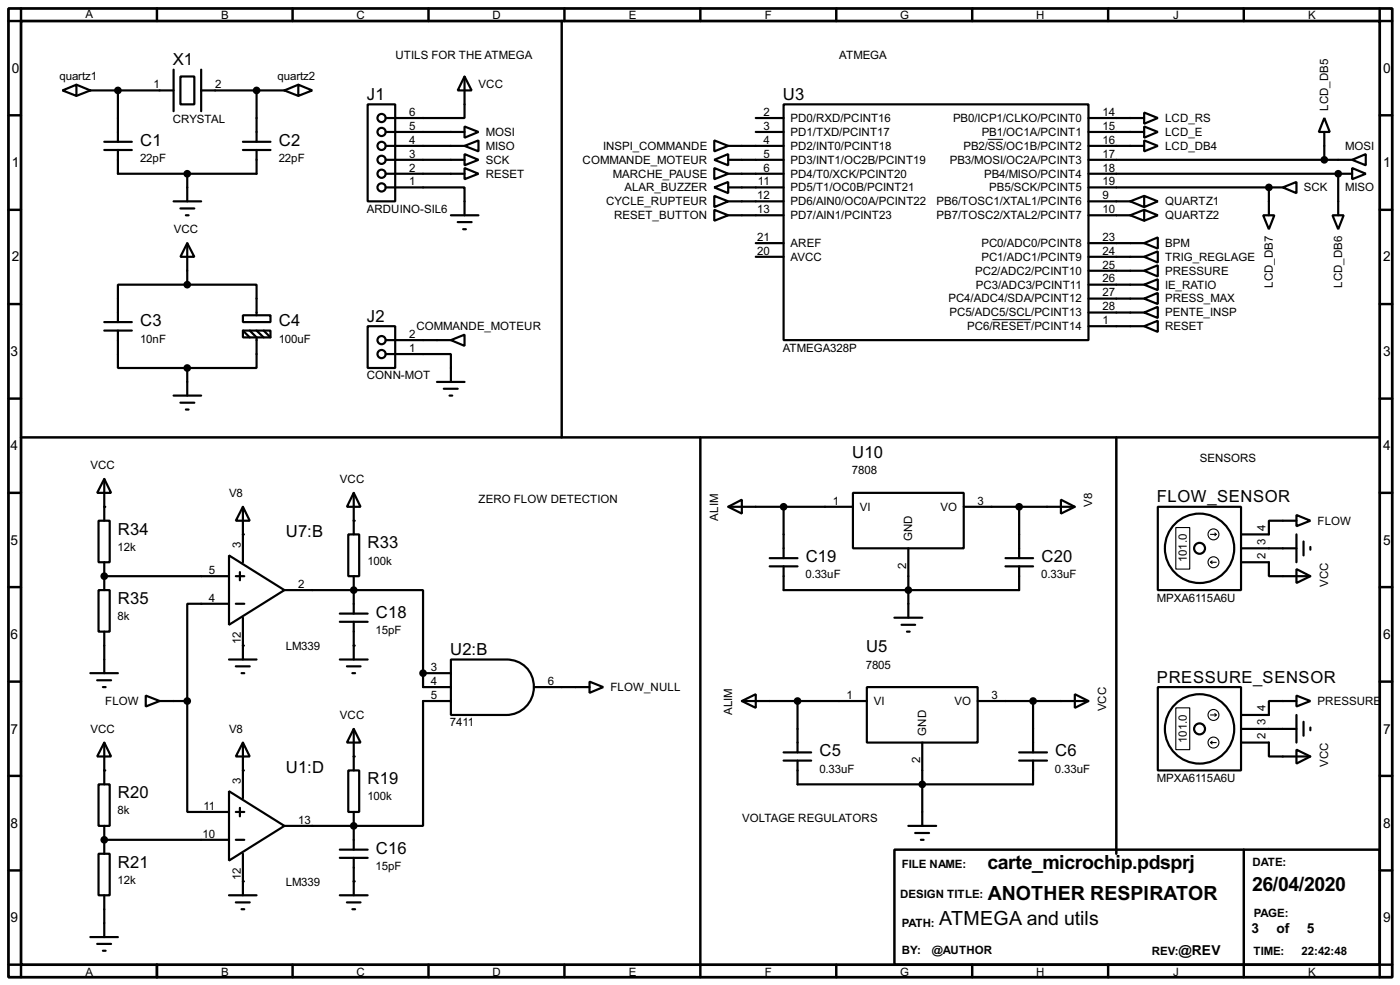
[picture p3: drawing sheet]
<svg xmlns="http://www.w3.org/2000/svg" width="256mm" height="180mm" viewBox="0 0 256 180" stroke-linecap="round" stroke-linejoin="round" font-family="sans-serif">
<path d="M1.6 1.6h253.5v177.3h-253.5zM3.9 3.9h248.9v172.7h-248.9z" fill="none" stroke="#000" stroke-width=".5"/>
<g fill="none" stroke="#000" stroke-width=".45">
<path d="M3.9 1.6v2.3h-2.3M28.8 1.6v2.3M53.6 1.6v2.3M78.5 1.6v2.3M102.9 3.9v76.2M103.4 1.6v2.3M128.3 1.6v2.3M153.2 1.6v2.3M178.1 1.6v2.3M203 1.6v2.3M227.9 1.6v2.3M252.8 1.6v2.3h2.3"/>
<path d="M1.6 21.1h2.3M1.6 38.4h2.3M252.8 21.1h2.3M252.8 38.4h2.3M1.6 55.7h2.3M252.8 55.7h2.3M1.6 73h2.3M252.8 73h2.3M1.6 90.2h2.3M3.9 80.1h248.9M128.3 80.1v98.8M204.5 80.1v76.2"/>
<path d="M252.8 90.2h2.3M1.6 107.5h2.3M252.8 107.5h2.3M1.6 124.8h2.3M252.8 124.8h2.3M1.6 142h2.3M1.6 159.3h2.3M163.9 155.5h88.9v21.1h-88.9zM227.9 155.5v23.4M252.8 142h2.3M252.8 159.3h2.3M1.6 176.6h2.3v2.3"/>
<path d="M28.8 176.6v2.3M53.6 176.6v2.3M78.5 176.6v2.3M103.4 176.6v2.3M153.2 176.6v2.3M178.1 176.6v2.3M203 176.6v2.3M255.1 176.6h-2.3v2.3"/>
</g>
<g fill="none" stroke="#000" stroke-width=".4">
<path d="M11.5 16.6l2.5-1.1v2.1zM14 15.5l2.6 1.1M16.6 16.6h15.2M16.6 16.6l-2.6 1M21.6 16.6v9.4M31.8 12.8v7.6M33.1 14h2.5v5.1h-2.5zM36.9 16.6h15.2M36.9 12.8v7.6M47 16.6v9.4M52.1 16.6l2.6 1M54.7 15.5l2.5 1.1-2.5 1z"/>
<path d="M54.7 15.5l-2.6 1.1M67.4 19.1h5v17.8h-5zM85.1 14l1.3 2.6h-2.5zM85.1 14v7.6h-14.4M143.6 19.1h55.8v43.2h-55.8zM19.1 27.5h5.1M19.1 26h5.1M21.6 27.5v4.3h25.4v-4.3M31.8 36.9h5.1M33.1 38.2h2.5M34.1 39.4h.5M34.3 31.8v5.1"/>
<path d="M44.5 27.5h5.1M44.5 26h5.1M70.7 34.3h14.4v5.1M70.7 31.8h14.4M70.7 29.3h14.4M70.7 24.2h14.4M70.7 26.7h14.4M82.6 39.4h5.1M85.1 23.2l2.6 1-2.6 1zM85.1 28.2l2.6 1.1-2.6 1zM85.1 30.8l2.6 1-2.6 1zM85.1 26.7l2.6-1v2z"/>
<path d="M130.9 29.3l2.5-1.1v2.1zM130.9 30.8l2.5 1-2.5 1zM130.9 35.9l2.5 1-2.5 1zM130.9 38.4l2.5 1-2.5 1zM130.9 34.3l2.5-1v2.1zM130.9 25.7l2.5 1-2.5 1zM133.4 31.8h10.2M133.4 39.4h10.2M133.4 36.9h10.2M133.4 29.3h10.2M133.4 26.7h10.2M133.4 34.3h10.2"/>
<path d="M138.5 24.2h5.1M138.5 21.6h5.1M199.4 31.8h48.3M199.4 39.4h7.7M199.4 36.9h7.7M199.4 29.3h48.3M199.4 24.2h10.2M199.4 26.7h10.2M199.4 34.3h35.6M199.4 21.6h10.2M207.1 39.4l2.5 1M207.1 36.9l2.5 1"/>
<path d="M209.6 38.4l2.5 1-2.5 1zM209.6 35.9l2.5 1-2.5 1zM209.6 23.2l2.5 1-2.5 1zM209.6 20.6l2.5 1-2.5 1.1zM209.6 25.7l2.5 1-2.5 1zM209.6 38.4l-2.5 1M209.6 35.9l-2.5 1M231.4 39.4h2.1l-1 2.6zM232.5 34.3v5.1M235 34.3l2.5-1v2.1zM242.6 21.6l1 2.6h-2zM242.6 24.2v5.1"/>
<path d="M244.1 39.4h2.1l-1 2.6zM245.2 31.8v7.6M247.7 29.3l2.5-1.1v2.1zM247.7 30.8l2.5 1-2.5 1zM19.1 59h5.1M34.3 44.5l1.3 2.5h-2.5zM34.3 52.1h-12.7v6.9M34.3 52.1h12.7v5.6M34.3 44.5v7.6M44.5 57.7h5.1v1.3h-5.1zM67.4 59.7h5v7.7h-5zM83.9 40.7h2.5"/>
<path d="M84.9 42h.5M138.5 44.5h5.1M138.5 47h5.1M199.4 44.5h10.2M199.4 47h10.2M199.4 49.6h10.2M199.4 52.1h10.2M199.4 54.7h10.2M199.4 57.2h10.2M199.4 59.7h10.2M209.6 44.5l2.5-1v2zM209.6 47l2.5-1v2.1z"/>
<path d="M209.6 49.6l2.5-1v2zM209.6 52.1l2.5-1v2zM209.6 54.7l2.5-1.1v2.1zM209.6 57.2l2.5-1v2zM209.6 59.7l2.5-1v2.1zM19.1 60.5h5.1M21.6 60.5v6.9h12.7M31.8 72.4h5.1M33.1 73.7h2.5M34.1 75h.5M34.3 67.4v5M44.5 60.5h5.1v1.3h-5.1z"/>
<path d="M44.5 60.5l1.3 1.3M45.8 60.5l1.2 1.3v5.6h-12.7M47 60.5l1.3 1.3M48.3 60.5l1.3 1.3M70.7 64.8h11.9v5.1M70.7 62.3h11.9M80.1 69.9h5M81.3 71.2h2.6M82.4 72.4h.5M82.6 62.3l2.5-1v2zM18.1 95.3h2v7.6h-2zM19.1 87.7l1.3 2.5h-2.6z"/>
<path d="M19.1 87.7v7.6M44.5 92.8l1.3 2.5h-2.6zM44.5 92.8v10.1M63.8 97.8h2v7.7h-2zM64.8 90.2l1.3 2.6h-2.5zM64.8 90.2v7.6M133.4 92.8l2.5-1.3v2.5zM133.4 92.8h22.9M143.6 92.8v9.4M156.3 90.2h20.3v10.2h-20.3zM176.6 92.8h20.3M186.7 92.8v9.4"/>
<path d="M194.4 91.5l2.5 1.3-2.5 1.2zM212.1 92.8h15.3v15.2h-15.3zM237.5 94.3l2.6 1-2.6 1zM237.5 95.3h-5v2.5h-5.1M237.5 97.8v5.1M238.8 99.1v2.6M18.1 108h2v7.6h-2zM19.1 102.9v5.1M19.1 115.6v7.6M19.1 105.5h22.9M42 101.7l10.1 6.3-10.1 6.4zM42 110.5h-7.7v17.8"/>
<path d="M43.2 105.5h1.6M43.2 110.5h1.6M44 104.7v1.5M44.5 113.1v7.6M52.1 108h25.4v15.2M62.3 113.8h5.1M62.3 112.3h5.1M64.8 105.5v6.8M64.8 113.8v6.9M141 103.7h5.1M141 102.2h5.1M143.6 103.7v4.3h43.1v-4.3"/>
<path d="M163.9 113.1h5.1M165.2 114.4h2.5M166.2 115.6h.5M166.4 100.4v12.7M184.2 103.7h5.1M184.2 102.2h5.1M227.4 102.9h5.1v2.6h7.6M227.4 100.4h10.1M237.5 104.2l2.6 1.3-2.6 1.2zM240.1 100.1v.5M16.6 123.2h5M17.8 124.5h2.6"/>
<path d="M18.9 125.8h.5M19.1 135.9l1.3 2.6h-2.6zM19.1 135.9v7.7M26.7 127.3l2.6 1-2.6 1zM29.3 128.3h5M34.3 128.3v20.3h7.7M42 120.7h5M43.2 122h2.6M44.3 123.2h.5M44.5 135.9l1.3 2.6h-2.6zM44.5 135.9v10.2M62.3 120.7h5.1"/>
<path d="M63.6 122h2.5M64.6 123.2h.5M64.8 133.4l1.3 2.5h-2.5zM64.8 133.4v7.6M77.5 123.2v2.6h5.1M77.5 123.2h5.1M82.6 120.7h10.2a5.1 5.1 0 0 1 5 5.1 5.1 5.1 0 0 1-5 5.1h-10.2zM82.6 128.3h-5.1v22.9h-25.4M97.8 125.8h10.2M108 124.8l2.5 1-2.5 1zM135.9 128.3l2.6-1.2v2.5zM135.9 128.3h22.9"/>
<path d="M143.6 139.2h5M143.6 137.7h5M146.1 139.2v4.4h43.2v-4.4M146.1 128.3v9.4M158.8 125.8h20.3v10.1h-20.3zM169 135.9v15.3M179.1 128.3h20.3M186.7 139.2h5.1M186.7 137.7h5.1M189.3 128.3v9.4M196.9 127.1l2.5 1.2-2.5 1.3zM212.1 125.8h15.3v15.2h-15.3z"/>
<path d="M227.4 135.9h5.1v2.6h7.6M227.4 133.4h10.1M237.5 137.2l2.6 1.3-2.6 1.3zM237.5 127.3l2.6 1-2.6 1zM237.5 128.3h-5v2.6h-5.1M237.5 130.9v5M238.8 132.1v2.6M240.1 133.2v.5M18.1 143.6h2v7.6h-2zM18.1 156.3h2v7.6h-2zM19.1 151.2v5.1M19.1 153.7h22.9"/>
<path d="M42 144.8l10.1 6.4-10.1 6.3zM43.2 153.7h1.6M43.2 148.6h1.6M44 147.9v1.5M44.5 156.3v7.6M62.3 157h5.1M62.3 155.5h5.1M63.8 141h2v7.6h-2zM64.8 148.6v6.9M64.8 157v6.9M166.4 151.2h5.1M167.7 152.5h2.5"/>
<path d="M168.7 153.7h.5M16.6 171.5h5M17.8 172.8h2.6M18.9 174h.5M19.1 163.9v7.6M42 163.9h5M43.2 165.2h2.6M44.3 166.4h.5M62.3 163.9h5.1M63.6 165.2h2.5M64.6 166.4h.5"/>
<circle cx="69.9" cy="29.3" r=".75"/>
<circle cx="69.9" cy="26.7" r=".75"/>
<circle cx="69.9" cy="34.3" r=".75"/>
<circle cx="69.9" cy="31.8" r=".75"/>
<circle cx="69.9" cy="24.2" r=".75"/>
<circle cx="69.9" cy="21.6" r=".75"/>
<circle cx="69.9" cy="64.8" r=".75"/>
<circle cx="69.9" cy="62.3" r=".75"/>
<circle cx="219.7" cy="100.4" r="6.4"/>
<circle cx="219.7" cy="100.4" r="1"/>
<circle cx="219.7" cy="133.4" r="6.4"/>
<circle cx="219.7" cy="133.4" r="1"/>
</g>
<g fill="#000">
<circle cx="232.5" cy="34.3" r=".2"/>
<circle cx="245.2" cy="31.8" r=".2"/>
<circle cx="19.1" cy="92.8" r=".2"/>
<circle cx="44.5" cy="97.8" r=".2"/>
<circle cx="64.8" cy="95.3" r=".2"/>
<circle cx="19.1" cy="105.5" r=".2"/>
<circle cx="44.5" cy="118.2" r=".2"/>
<circle cx="64.8" cy="108" r=".2"/>
<circle cx="64.8" cy="118.2" r=".2"/>
<circle cx="64.8" cy="138.5" r=".2"/>
<circle cx="77.5" cy="123.2" r=".2"/>
<circle cx="19.1" cy="153.7" r=".2"/>
<circle cx="19.1" cy="141" r=".2"/>
<circle cx="44.5" cy="141" r=".2"/>
<circle cx="64.8" cy="151.2" r=".2"/>
<circle cx="44.5" cy="161.3" r=".2"/>
<circle cx="64.8" cy="161.3" r=".2"/>
</g>
<path d="M181 25.5h2.8M181.8 58.5h7.1" fill="none" stroke="#000" stroke-width=".18"/>
<g fill="#000" stroke="#000" stroke-width=".4">
<circle cx="21.6" cy="16.6" r=".5"/>
<circle cx="47" cy="16.6" r=".5"/>
<circle cx="34.3" cy="31.8" r=".5"/>
<circle cx="232.4" cy="34.3" r=".5"/>
<circle cx="242.6" cy="29.3" r=".5"/>
<circle cx="245.1" cy="31.8" r=".5"/>
<circle cx="34.3" cy="52.1" r=".5"/>
<circle cx="34.3" cy="67.4" r=".5"/>
<circle cx="143.5" cy="92.8" r=".5"/>
<circle cx="186.7" cy="92.8" r=".5"/>
<circle cx="19.1" cy="105.5" r=".5"/>
<circle cx="64.8" cy="108" r=".5"/>
<circle cx="166.4" cy="108" r=".5"/>
<circle cx="34.3" cy="128.3" r=".5"/>
<circle cx="77.5" cy="123.2" r=".5"/>
<circle cx="146.1" cy="128.3" r=".5"/>
<circle cx="189.2" cy="128.3" r=".5"/>
<circle cx="19.1" cy="153.7" r=".5"/>
<circle cx="64.8" cy="151.2" r=".5"/>
<circle cx="168.9" cy="143.6" r=".5"/>
</g>
<g fill="none" stroke="#000" stroke-width=".2">
<path d="M215.4 96.6h2.6v7.6h-2.6zM221.8 97.8h1M222.6 97.6l.2 .2M222.8 97.8l-.2 .3M221.8 102.9l.3 .3M221.8 102.9h1M222.1 102.7l-.3 .2M215.4 129.6h2.6v7.6h-2.6zM221.8 135.9l.3 .3M221.8 135.9h1M221.8 130.9h1M222.1 135.7l-.3 .2"/>
<path d="M222.6 130.6l.2 .3M222.8 130.9l-.2 .2"/>
<circle cx="222.3" cy="97.8" r="1"/>
<circle cx="222.3" cy="102.9" r="1"/>
<circle cx="222.3" cy="130.9" r="1"/>
<circle cx="222.3" cy="135.9" r="1"/>
</g>
<g font-size="4">
<text x="180.9" y="159.1">carte_microchip.pdsprj</text>
<text x="181" y="164.8">ANOTHER RESPIRATOR</text>
<text x="229.4" y="163.1">26/04/2020</text>
<text x="172.1" y="169.2">ATMEGA and utils</text>
</g>
<g font-size="3.4">
<text x="31.7" y="12">X1</text>
<text x="67.2" y="18.3">J1</text>
<text x="143.4" y="18.3">U3</text>
<text x="25.7" y="26.7">C1</text>
<text x="51.1" y="26.7">C2</text>
<text x="25.7" y="59.8">C3</text>
<text x="51.1" y="59.8">C4</text>
<text x="67.2" y="58.9">J2</text>
<text x="156.1" y="83.9">U10</text>
<text x="212" y="92">FLOW_SENSOR</text>
<text x="21.6" y="97.9">R34</text>
<text x="52.4" y="98.3">U7:B</text>
<text x="67.4" y="100.4">R33</text>
<text x="147.6" y="102.9">C19</text>
<text x="190.8" y="102.9">C20</text>
<text x="21.6" y="110.6">R35</text>
<text x="68.9" y="113.1">C18</text>
<text x="82.5" y="119.9">U2:B</text>
<text x="158.7" y="119.4">U5</text>
<text x="212" y="125">PRESSURE_SENSOR</text>
<text x="52.4" y="141.5">U1:D</text>
<text x="67.4" y="143.6">R19</text>
<text x="150.2" y="138.5">C5</text>
<text x="193.3" y="138.5">C6</text>
<text x="21.6" y="146.1">R20</text>
<text x="21.6" y="158.8">R21</text>
<text x="68.9" y="156.3">C16</text>
</g>
<g font-size="2.8">
<text x="2.2" y="13.4">0</text>
<text x="253.4" y="13.4">0</text>
<text x="2.2" y="30.6">1</text>
<text x="253.4" y="30.6">1</text>
<text x="2.2" y="47.9">2</text>
<text x="253.4" y="47.9">2</text>
<text x="1.9" y="65.2">3</text>
<text x="253.4" y="65.2">3</text>
<text x="1.9" y="82.4">4</text>
<text x="253.4" y="82.4">4</text>
<text x="1.9" y="99.7">5</text>
<text x="253.4" y="99.7">5</text>
<text x="1.9" y="117">6</text>
<text x="253.4" y="117">6</text>
<text x="1.9" y="134.3">7</text>
<text x="253.4" y="134.3">7</text>
<text x="1.9" y="151.5">8</text>
<text x="253.4" y="151.5">8</text>
<text x="1.9" y="168.8">9</text>
<text x="229.3" y="170.8">3</text>
<text x="233.9" y="170.8">of</text>
<text x="239.4" y="170.8">5</text>
<text x="253.4" y="168.8">9</text>
<text x="215.9" y="174.9">@REV</text>
</g>
<g font-size="2.4">
<text x="15.6" y="3.2">A</text>
<text x="40.5" y="3.5">B</text>
<text x="65.3" y="3.5">C</text>
<text x="90.2" y="3.5">D</text>
<text x="115.2" y="3.5">E</text>
<text x="140.1" y="3.5">F</text>
<text x="164.9" y="3.5">G</text>
<text x="189.8" y="3.5">H</text>
<text x="214.9" y="3.5">J</text>
<text x="239.6" y="3.5">K</text>
<text x="72.4" y="10.8">UTILS FOR THE ATMEGA</text>
<text x="153.7" y="10.8">ATMEGA</text>
<text x="10.9" y="14.7">quartz1</text>
<text x="28.1" y="16.2">1</text>
<text x="39.4" y="16.2">2</text>
<text x="50.9" y="14.7">quartz2</text>
<text x="87.7" y="16.2">VCC</text>
<text x="31.6" y="22.4">CRYSTAL</text>
<text x="75" y="23.8">5</text>
<text x="75" y="21.2">6</text>
<text x="139.9" y="23.8">3</text>
<text x="139.9" y="21.2">2</text>
<text x="144.8" y="22.3">PD0/RXD/PCINT16</text>
<text x="174.6" y="22.3">PB0/ICP1/CLKO/PCINT0</text>
<text x="202" y="21.2">14</text>
<text x="202" y="23.8">15</text>
<text x="213.4" y="22.3">LCD_RS</text>
<text x="243.3" y="20.3" transform="rotate(-90 243.3 20.3)">LCD_DB5</text>
<text x="25.7" y="29.6">22pF</text>
<text x="51.1" y="29.6">22pF</text>
<text x="75" y="28.9">3</text>
<text x="75" y="26.3">4</text>
<text x="89" y="24.9">MOSI</text>
<text x="89" y="30">SCK</text>
<text x="89" y="27.4">MISO</text>
<text x="106.7" y="30">COMMANDE_MOTEUR</text>
<text x="110.5" y="27.4">INSPI_COMMANDE</text>
<text x="139.9" y="28.9">5</text>
<text x="139.9" y="26.3">4</text>
<text x="144.8" y="30">PD3/INT1/OC2B/PCINT19</text>
<text x="144.8" y="27.4">PD2/INT0/PCINT18</text>
<text x="144.8" y="24.9">PD1/TXD/PCINT17</text>
<text x="174" y="30">PB3/MOSI/OC2A/PCINT3</text>
<text x="176.5" y="27.4">PB2/SS/OC1B/PCINT2</text>
<text x="179.8" y="24.9">PB1/OC1A/PCINT1</text>
<text x="202" y="28.9">17</text>
<text x="202" y="26.3">16</text>
<text x="213.4" y="24.9">LCD_E</text>
<text x="213.4" y="27.4">LCD_DB4</text>
<text x="246.4" y="27.4">MOSI</text>
<text x="75" y="33.9">1</text>
<text x="75" y="31.4">2</text>
<text x="89" y="32.5">RESET</text>
<text x="112.3" y="32.5">MARCHE_PAUSE</text>
<text x="114.4" y="35">ALAR_BUZZER</text>
<text x="138.9" y="33.9">11</text>
<text x="139.9" y="31.4">6</text>
<text x="144.8" y="35">PD5/T1/OC0B/PCINT21</text>
<text x="144.8" y="32.5">PD4/T0/XCK/PCINT20</text>
<text x="180.3" y="32.5">PB4/MISO/PCINT4</text>
<text x="181.2" y="35">PB5/SCK/PCINT5</text>
<text x="202" y="31.4">18</text>
<text x="202" y="33.9">19</text>
<text x="238.8" y="35">SCK</text>
<text x="246.4" y="35">MISO</text>
<text x="67.2" y="39">ARDUINO-SIL6</text>
<text x="111" y="37.6">CYCLE_RUPTEUR</text>
<text x="112.5" y="40.1">RESET_BUTTON</text>
<text x="138.7" y="36.5">12</text>
<text x="138.7" y="39">13</text>
<text x="144.8" y="37.6">PD6/AIN0/OC0A/PCINT22</text>
<text x="144.8" y="40.1">PD7/AIN1/PCINT23</text>
<text x="171.6" y="40.1">PB7/TOSC2/XTAL2/PCINT7</text>
<text x="171.6" y="37.6">PB6/TOSC1/XTAL1/PCINT6</text>
<text x="202" y="39">10</text>
<text x="202" y="36.5">9</text>
<text x="213.4" y="40.1">QUARTZ2</text>
<text x="213.4" y="37.6">QUARTZ1</text>
<text x="31.8" y="42.7">VCC</text>
<text x="138.7" y="46.6">20</text>
<text x="138.7" y="44.1">21</text>
<text x="144.8" y="47.7">AVCC</text>
<text x="144.8" y="45.2">AREF</text>
<text x="179.8" y="47.7">PC1/ADC1/PCINT9</text>
<text x="179.8" y="45.2">PC0/ADC0/PCINT8</text>
<text x="202" y="46.6">24</text>
<text x="202" y="44.1">23</text>
<text x="213.4" y="45.2">BPM</text>
<text x="213.4" y="47.7">TRIG_REGLAGE</text>
<text x="178.6" y="50.3">PC2/ADC2/PCINT10</text>
<text x="178.8" y="52.8">PC3/ADC3/PCINT11</text>
<text x="202" y="51.7">26</text>
<text x="202" y="49.2">25</text>
<text x="213.4" y="50.3">PRESSURE</text>
<text x="213.4" y="52.8">IE_RATIO</text>
<text x="233.2" y="52.7" transform="rotate(-90 233.2 52.7)">LCD_DB7</text>
<text x="245.9" y="52.7" transform="rotate(-90 245.9 52.7)">LCD_DB6</text>
<text x="173.7" y="55.4">PC4/ADC4/SDA/PCINT12</text>
<text x="173.9" y="57.9">PC5/ADC5/SCL/PCINT13</text>
<text x="202" y="59.3">1</text>
<text x="202" y="56.8">28</text>
<text x="202" y="54.3">27</text>
<text x="213.4" y="55.4">PRESS_MAX</text>
<text x="213.4" y="57.9">PENTE_INSP</text>
<text x="25.7" y="62.7">10nF</text>
<text x="51.1" y="62.7">100uF</text>
<text x="75" y="64.4">1</text>
<text x="75" y="61.9">2</text>
<text x="76.3" y="60.4">COMMANDE_MOTEUR</text>
<text x="143.4" y="64.4">ATMEGA328P</text>
<text x="177.2" y="60.4">PC6/RESET/PCINT14</text>
<text x="213.4" y="60.4">RESET</text>
<text x="67.2" y="69.5">CONN-MOT</text>
<text x="16.6" y="85.8">VCC</text>
<text x="62.3" y="88.4">VCC</text>
<text x="156.1" y="86.8">7808</text>
<text x="219.8" y="84.5">SENSORS</text>
<text x="42" y="90.9">V8</text>
<text x="87.7" y="92.1">ZERO FLOW DETECTION</text>
<text x="131.6" y="95.3" transform="rotate(-90 131.6 95.3)">ALIM</text>
<text x="152.6" y="92.4">1</text>
<text x="157.5" y="93.5">VI</text>
<text x="172.3" y="93.5">VO</text>
<text x="179.1" y="92.4">3</text>
<text x="200.1" y="92.7" transform="rotate(-90 200.1 92.7)">V8</text>
<text x="21.6" y="100.8">12k</text>
<text x="44.1" y="100.4" transform="rotate(-90 44.1 100.4)">3</text>
<text x="167.1" y="99.1" transform="rotate(-90 167.1 99.1)">GND</text>
<text x="231.8" y="99.7" transform="rotate(-90 231.8 99.7)">3</text>
<text x="231.8" y="97.2" transform="rotate(-90 231.8 97.2)">4</text>
<text x="241.4" y="96">FLOW</text>
<text x="38.3" y="105.1">5</text>
<text x="54.7" y="107.6">2</text>
<text x="67.3" y="103.4">100k</text>
<text x="147.6" y="105.9">0.33uF</text>
<text x="166" y="104.1" transform="rotate(-90 166 104.1)">2</text>
<text x="190.8" y="105.9">0.33uF</text>
<text x="217.4" y="102.9" transform="rotate(-90 217.4 102.9)">101.0</text>
<text x="231.8" y="102.3" transform="rotate(-90 231.8 102.3)">2</text>
<text x="243.3" y="107.4" transform="rotate(-90 243.3 107.4)">VCC</text>
<text x="21.6" y="113.5">8k</text>
<text x="38.3" y="110.1">4</text>
<text x="211.9" y="110.1">MPXA6115A6U</text>
<text x="44.1" y="117.9" transform="rotate(-90 44.1 117.9)">12</text>
<text x="52.3" y="119">LM339</text>
<text x="68.8" y="116.1">15pF</text>
<text x="78.9" y="122.8">3</text>
<text x="78.9" y="125.4">4</text>
<text x="100.4" y="125.4">6</text>
<text x="158.6" y="122.4">7805</text>
<text x="19.3" y="129">FLOW</text>
<text x="62.3" y="131.6">VCC</text>
<text x="78.9" y="127.9">5</text>
<text x="111.8" y="126.5">FLOW_NULL</text>
<text x="134.1" y="130.8" transform="rotate(-90 134.1 130.8)">ALIM</text>
<text x="155.1" y="127.9">1</text>
<text x="160.1" y="129">VI</text>
<text x="174.8" y="129">VO</text>
<text x="181.7" y="127.9">3</text>
<text x="202.7" y="130.2" transform="rotate(-90 202.7 130.2)">VCC</text>
<text x="231.8" y="130.2" transform="rotate(-90 231.8 130.2)">4</text>
<text x="241.4" y="129">PRESSURE</text>
<text x="16.6" y="134.1">VCC</text>
<text x="42" y="134.1">V8</text>
<text x="82.4" y="133">7411</text>
<text x="169.7" y="134.6" transform="rotate(-90 169.7 134.6)">GND</text>
<text x="217.4" y="135.9" transform="rotate(-90 217.4 135.9)">101.0</text>
<text x="231.8" y="135.3" transform="rotate(-90 231.8 135.3)">2</text>
<text x="231.8" y="132.7" transform="rotate(-90 231.8 132.7)">3</text>
<text x="44.1" y="143.5" transform="rotate(-90 44.1 143.5)">3</text>
<text x="150.1" y="141.5">0.33uF</text>
<text x="168.6" y="139.6" transform="rotate(-90 168.6 139.6)">2</text>
<text x="193.3" y="141.5">0.33uF</text>
<text x="211.9" y="143.1">MPXA6115A6U</text>
<text x="243.3" y="140.4" transform="rotate(-90 243.3 140.4)">VCC</text>
<text x="21.6" y="149.1">8k</text>
<text x="37.3" y="148.2">11</text>
<text x="67.3" y="146.5">100k</text>
<text x="37.1" y="153.3">10</text>
<text x="54.7" y="150.8">13</text>
<text x="135.9" y="150.5">VOLTAGE REGULATORS</text>
<text x="21.6" y="161.8">12k</text>
<text x="44.1" y="161.1" transform="rotate(-90 44.1 161.1)">12</text>
<text x="68.8" y="159.2">15pF</text>
<text x="165.2" y="158.9">FILE NAME:</text>
<text x="229.4" y="158.4">DATE:</text>
<text x="52.3" y="162.2">LM339</text>
<text x="164.9" y="164.3">DESIGN TITLE:</text>
<text x="229.7" y="167.8">PAGE:</text>
<text x="165.2" y="169.7">PATH:</text>
<text x="15.6" y="178.6">A</text>
<text x="40.5" y="178.6">B</text>
<text x="65.3" y="178.6">C</text>
<text x="90.2" y="178.6">D</text>
<text x="115.2" y="178.6">E</text>
<text x="140.1" y="178.6">F</text>
<text x="164.9" y="178.6">G</text>
<text x="165.2" y="174.7">BY:</text>
<text x="170.7" y="174.7">@AUTHOR</text>
<text x="189.8" y="178.6">H</text>
<text x="211" y="174.7">REV:</text>
<text x="214.9" y="178.6">J</text>
<text x="229.6" y="174.7">TIME:</text>
<text x="238.5" y="174.7">22:42:48</text>
<text x="239.6" y="178.6">K</text>
</g>
</svg>
